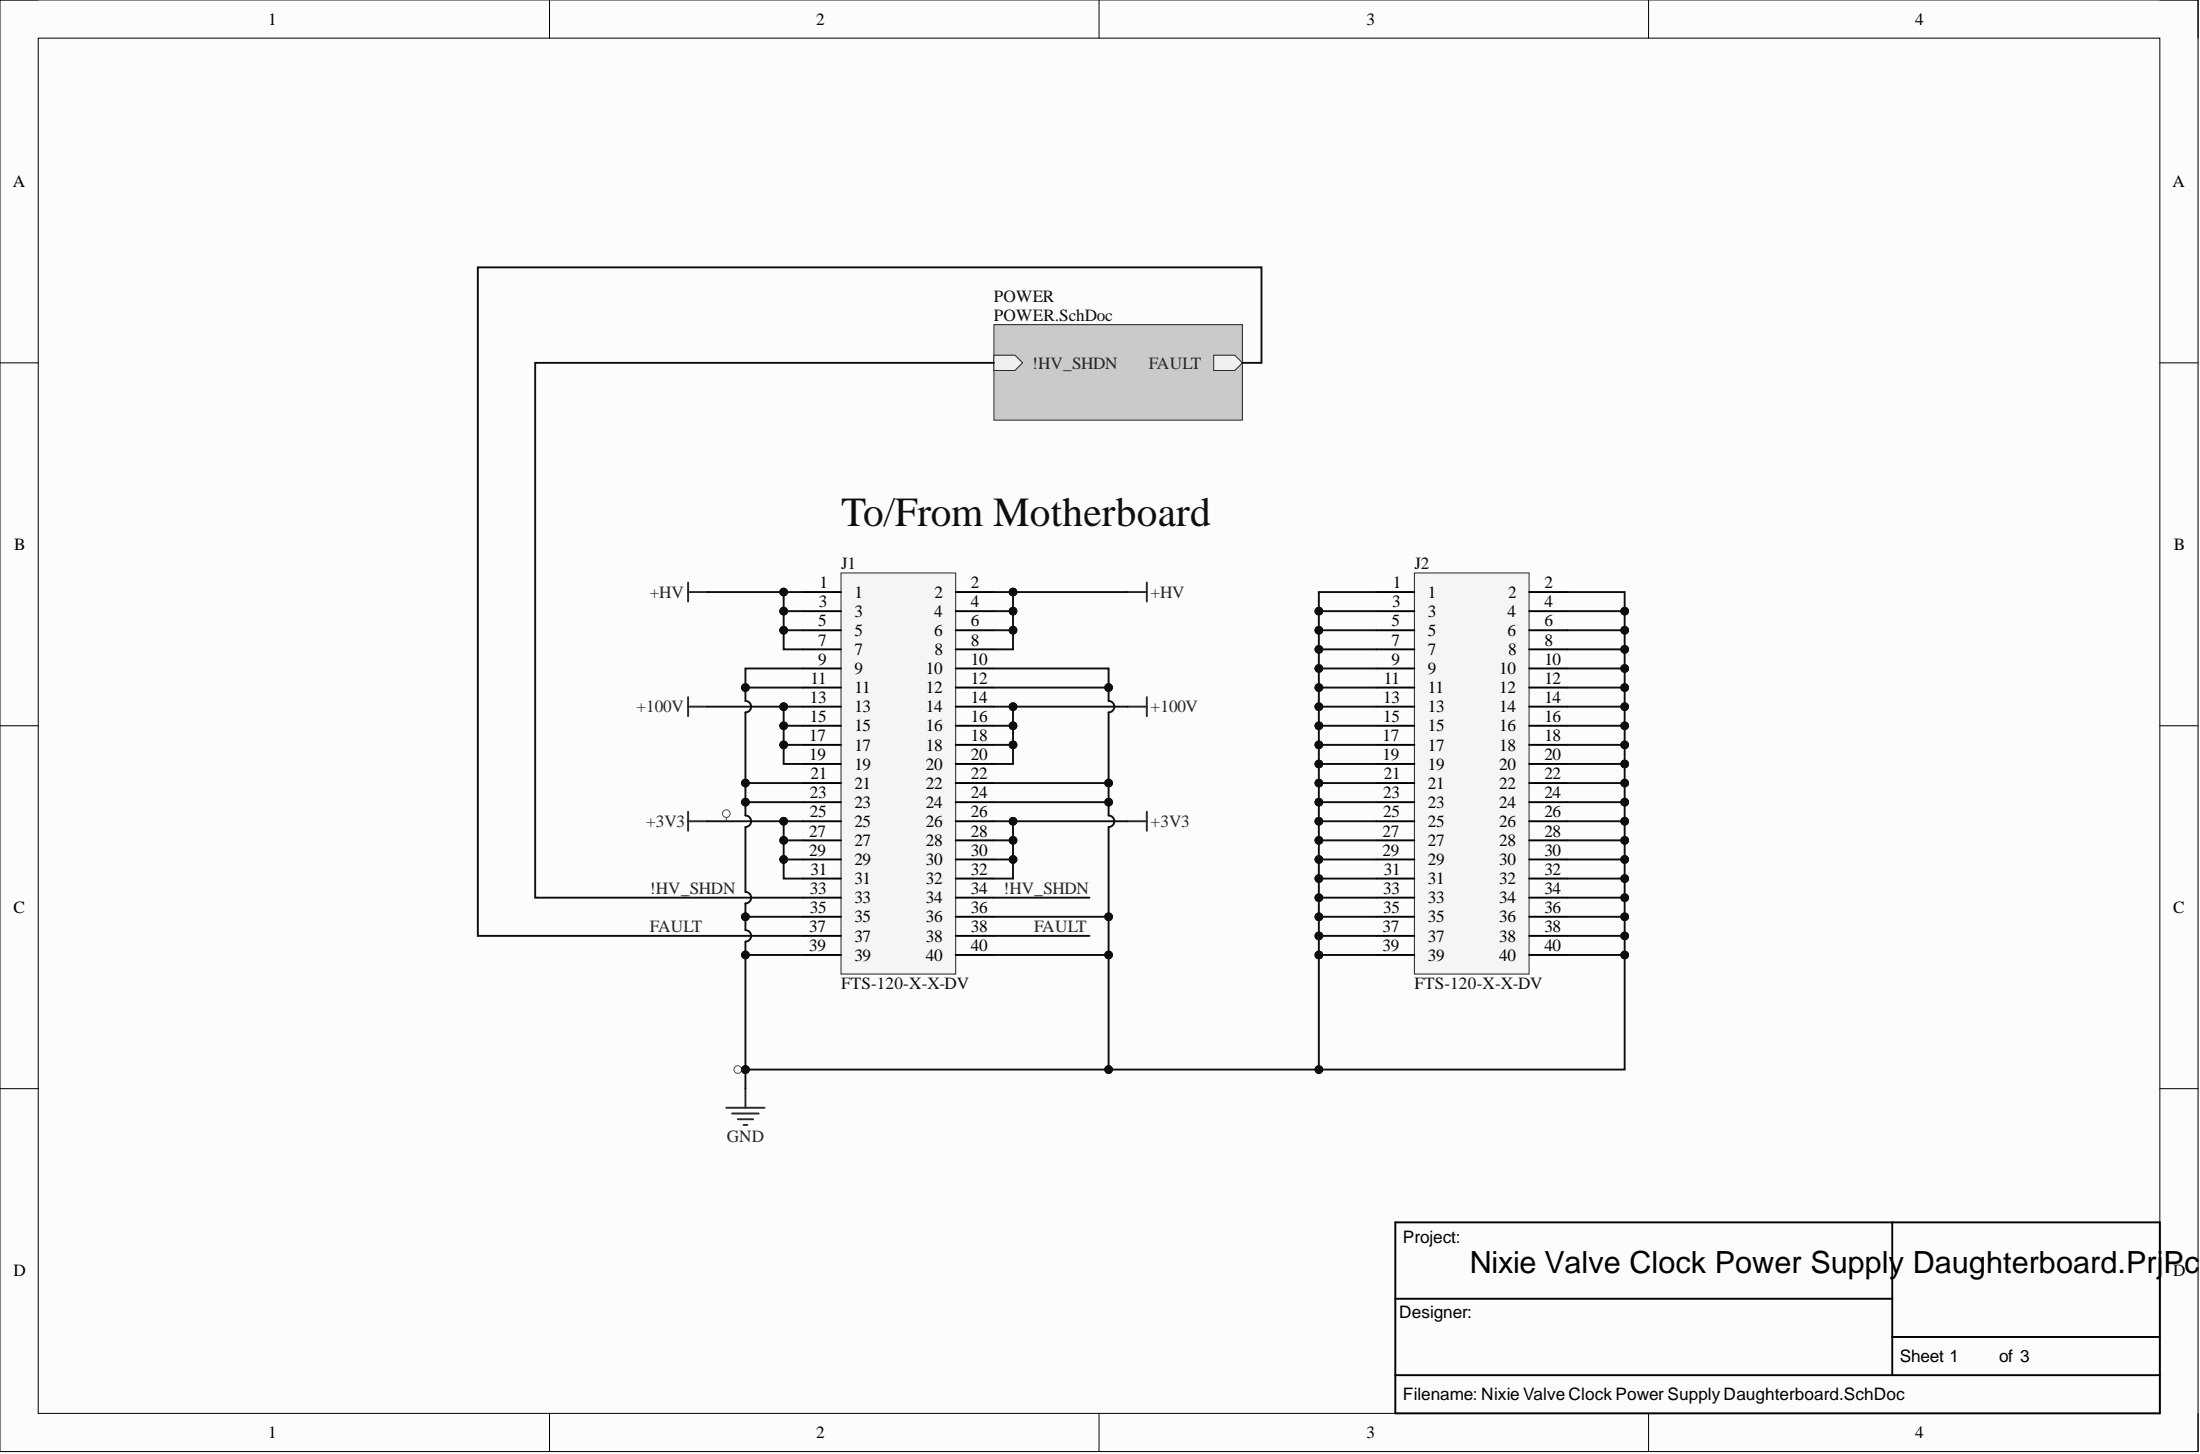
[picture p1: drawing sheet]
<svg xmlns="http://www.w3.org/2000/svg" width="292mm" height="193mm" viewBox="0 0 292 193" stroke-linecap="round" stroke-linejoin="round" font-family="sans-serif">
<path d="M0 0h291.8v192.6h-291.8z" fill-rule="evenodd" fill="#fcfcfc"/>
<path d="M0 0h291.8v192.6h-291.8z" fill="none" stroke="#000" stroke-width=".13"/>
<path d="M5.1 5.1h281.7v182.5h-281.7z" fill-rule="evenodd" fill="#fcfcfc"/>
<g fill="none" stroke="#000" stroke-width=".13">
<path d="M0 0h5.1M73 0v5.1M145.9 0v5.1M218.9 0v5.1M286.8 0h5v5.1M5.1 5.1h281.7v182.5h-281.7zM0 48.2h5.1M286.8 48.2h5M0 96.3h5.1M286.8 96.3h5M0 144.5h5.1M286.8 144.5h5"/>
<path d="M73 187.6v5M145.9 187.6v5M218.9 187.6v5M291.8 187.6v5"/>
</g>
<path d="M185.3 162.2h101.5v25.4h-101.5zM185.3 172.4h65.9M251.2 162.2v20.3M251.2 177.4h35.6M185.3 182.5h101.5" fill="none" stroke="#000" stroke-width=".25"/>
<path d="M111.7 76h15.2v53.3h-15.2z" fill-rule="evenodd" fill="#f5f5f5"/>
<path d="M111.7 76h15.2v53.3h-15.2z" fill="none" stroke="#262626" stroke-width=".13"/>
<g fill="none" stroke="#000" stroke-width=".25">
<path d="M106.6 78.6h5.1M126.9 78.6h5.1M106.6 81.1h5.1M106.6 83.6h5.1M106.6 86.2h5.1M106.6 88.7h5.1M106.6 91.3h5.1M106.6 93.8h5.1M106.6 96.3h5.1M106.6 98.9h5.1M126.9 81.1h5.1M126.9 83.6h5.1"/>
<path d="M126.9 86.2h5.1M126.9 88.7h5.1M126.9 91.3h5.1M126.9 93.8h5.1M126.9 96.3h5.1M126.9 98.9h5.1M106.6 101.4h5.1M106.6 103.9h5.1M106.6 106.5h5.1M106.6 109h5.1M106.6 111.5h5.1M106.6 114.1h5.1"/>
<path d="M106.6 116.6h5.1M106.6 119.1h5.1M126.9 101.4h5.1M126.9 103.9h5.1M126.9 106.5h5.1M126.9 109h5.1M126.9 111.5h5.1M126.9 114.1h5.1M126.9 116.6h5.1M126.9 119.1h5.1M106.6 121.7h5.1M106.6 124.2h5.1"/>
<path d="M106.6 126.7h5.1M126.9 121.7h5.1M126.9 124.2h5.1M126.9 126.7h5.1"/>
</g>
<path d="M187.8 76h15.2v53.3h-15.2z" fill-rule="evenodd" fill="#f5f5f5"/>
<path d="M187.8 76h15.2v53.3h-15.2z" fill="none" stroke="#262626" stroke-width=".13"/>
<g fill="none" stroke="#000" stroke-width=".25">
<path d="M182.7 78.6h5.1M203 78.6h5.1M182.7 81.1h5.1M182.7 83.6h5.1M182.7 86.2h5.1M182.7 88.7h5.1M182.7 91.3h5.1M182.7 93.8h5.1M182.7 96.3h5.1M182.7 98.9h5.1M203 81.1h5.1M203 83.6h5.1"/>
<path d="M203 86.2h5.1M203 88.7h5.1M203 91.3h5.1M203 93.8h5.1M203 96.3h5.1M203 98.9h5.1M182.7 101.4h5.1M182.7 103.9h5.1M182.7 106.5h5.1M182.7 109h5.1M182.7 111.5h5.1M182.7 114.1h5.1"/>
<path d="M182.7 116.6h5.1M182.7 119.1h5.1M203 101.4h5.1M203 103.9h5.1M203 106.5h5.1M203 109h5.1M203 111.5h5.1M203 114.1h5.1M203 116.6h5.1M203 119.1h5.1M182.7 121.7h5.1M182.7 124.2h5.1"/>
<path d="M182.7 126.7h5.1M203 121.7h5.1M203 124.2h5.1M203 126.7h5.1"/>
</g>
<path d="M132 43.1h33v12.7h-33z" fill-rule="evenodd" fill="#cacaca"/>
<path d="M132 43.1h33v12.7h-33z" fill="none" stroke="#262626" stroke-width=".13"/>
<path d="M132 47.1h2.8l1 1.1-1 1h-2.8z" fill-rule="evenodd" fill="#f0f0f0"/>
<path d="M132 47.1h2.8l1 1.1-1 1h-2.8z" fill="none" stroke="#262626" stroke-width=".13"/>
<path d="M161.1 47.1h2.8l1.1 1.1-1.1 1h-2.8z" fill-rule="evenodd" fill="#f0f0f0"/>
<path d="M161.1 47.1h2.8l1.1 1.1-1.1 1h-2.8z" fill="none" stroke="#262626" stroke-width=".13"/>
<g fill="none" stroke="#262626" stroke-width=".25">
<path d="M91.4 77.3v2.5M91.4 78.6h2.5M149.7 78.6h2.6M152.3 77.3v2.5M91.4 92.5v2.6M91.4 93.8h2.5M149.7 93.8h2.6M152.3 92.5v2.6M91.4 107.7v2.6M91.4 109h2.5M149.7 109h2.6M152.3 107.7v2.6"/>
<path d="M96.4 147h5.1M97.2 147.8h3.5M98 148.5h2M98.7 149.3h.5M99 144.5v2.5"/>
</g>
<g fill="none" stroke="#4c4c4c" stroke-width=".13">
<path d="M96.4 108.5v.5M98.5 141.9h.5"/>
<circle cx="96.4" cy="108" r=".51"/>
<circle cx="98" cy="141.9" r=".51"/>
</g>
<circle cx="99" cy="141.9" r=".51" fill="#0e0e0e"/>
<circle cx="99" cy="141.9" r=".51" fill="none" stroke="#0e0e0e" stroke-width=".13"/>
<path d="M93.9 78.6h12.7" fill="none" stroke="#0e0e0e" stroke-width=".25"/>
<circle cx="104" cy="78.6" r=".51" fill="#0e0e0e"/>
<circle cx="104" cy="78.6" r=".51" fill="none" stroke="#0e0e0e" stroke-width=".13"/>
<path d="M104 78.6v2.5h2.6" fill="none" stroke="#0e0e0e" stroke-width=".25"/>
<circle cx="104" cy="81.1" r=".51" fill="#0e0e0e"/>
<circle cx="104" cy="81.1" r=".51" fill="none" stroke="#0e0e0e" stroke-width=".13"/>
<circle cx="104" cy="78.6" r=".51" fill="#0e0e0e"/>
<circle cx="104" cy="78.6" r=".51" fill="none" stroke="#0e0e0e" stroke-width=".13"/>
<path d="M104 81.1v2.5h2.6" fill="none" stroke="#0e0e0e" stroke-width=".25"/>
<circle cx="104" cy="81.1" r=".51" fill="#0e0e0e"/>
<circle cx="104" cy="81.1" r=".51" fill="none" stroke="#0e0e0e" stroke-width=".13"/>
<circle cx="104" cy="83.6" r=".51" fill="#0e0e0e"/>
<circle cx="104" cy="83.6" r=".51" fill="none" stroke="#0e0e0e" stroke-width=".13"/>
<path d="M104 83.6v2.6h2.6" fill="none" stroke="#0e0e0e" stroke-width=".25"/>
<circle cx="104" cy="83.6" r=".51" fill="#0e0e0e"/>
<circle cx="104" cy="83.6" r=".51" fill="none" stroke="#0e0e0e" stroke-width=".13"/>
<path d="M106.6 88.7h-7.6v2.6h7.6" fill="none" stroke="#0e0e0e" stroke-width=".25"/>
<circle cx="99" cy="91.3" r=".51" fill="#0e0e0e"/>
<circle cx="99" cy="91.3" r=".51" fill="none" stroke="#0e0e0e" stroke-width=".13"/>
<path d="M93.9 93.8h12.7" fill="none" stroke="#0e0e0e" stroke-width=".25"/>
<circle cx="104" cy="93.8" r=".51" fill="#0e0e0e"/>
<circle cx="104" cy="93.8" r=".51" fill="none" stroke="#0e0e0e" stroke-width=".13"/>
<path d="M104 93.8v2.5h2.6" fill="none" stroke="#0e0e0e" stroke-width=".25"/>
<circle cx="104" cy="96.3" r=".51" fill="#0e0e0e"/>
<circle cx="104" cy="96.3" r=".51" fill="none" stroke="#0e0e0e" stroke-width=".13"/>
<circle cx="104" cy="93.8" r=".51" fill="#0e0e0e"/>
<circle cx="104" cy="93.8" r=".51" fill="none" stroke="#0e0e0e" stroke-width=".13"/>
<path d="M104 96.3v2.6h2.6" fill="none" stroke="#0e0e0e" stroke-width=".25"/>
<circle cx="104" cy="96.3" r=".51" fill="#0e0e0e"/>
<circle cx="104" cy="96.3" r=".51" fill="none" stroke="#0e0e0e" stroke-width=".13"/>
<circle cx="104" cy="98.9" r=".51" fill="#0e0e0e"/>
<circle cx="104" cy="98.9" r=".51" fill="none" stroke="#0e0e0e" stroke-width=".13"/>
<path d="M104 98.9v2.5h2.6" fill="none" stroke="#0e0e0e" stroke-width=".25"/>
<circle cx="104" cy="98.9" r=".51" fill="#0e0e0e"/>
<circle cx="104" cy="98.9" r=".51" fill="none" stroke="#0e0e0e" stroke-width=".13"/>
<path d="M93.9 109h12.7" fill="none" stroke="#0e0e0e" stroke-width=".25"/>
<circle cx="104" cy="109" r=".51" fill="#0e0e0e"/>
<circle cx="104" cy="109" r=".51" fill="none" stroke="#0e0e0e" stroke-width=".13"/>
<path d="M104 109v2.5h2.6" fill="none" stroke="#0e0e0e" stroke-width=".25"/>
<circle cx="104" cy="111.5" r=".51" fill="#0e0e0e"/>
<circle cx="104" cy="111.5" r=".51" fill="none" stroke="#0e0e0e" stroke-width=".13"/>
<circle cx="104" cy="109" r=".51" fill="#0e0e0e"/>
<circle cx="104" cy="109" r=".51" fill="none" stroke="#0e0e0e" stroke-width=".13"/>
<path d="M104 111.5v2.6h2.6" fill="none" stroke="#0e0e0e" stroke-width=".25"/>
<circle cx="104" cy="111.5" r=".51" fill="#0e0e0e"/>
<circle cx="104" cy="111.5" r=".51" fill="none" stroke="#0e0e0e" stroke-width=".13"/>
<circle cx="104" cy="114.1" r=".51" fill="#0e0e0e"/>
<circle cx="104" cy="114.1" r=".51" fill="none" stroke="#0e0e0e" stroke-width=".13"/>
<path d="M104 114.1v2.5h2.6" fill="none" stroke="#0e0e0e" stroke-width=".25"/>
<circle cx="104" cy="114.1" r=".51" fill="#0e0e0e"/>
<circle cx="104" cy="114.1" r=".51" fill="none" stroke="#0e0e0e" stroke-width=".13"/>
<path d="M99 91.3v1.7a.76 .76 0 0 1 .7 .8 .76 .76 0 0 1-.7 .7v9.4h7.6" fill="none" stroke="#0e0e0e" stroke-width=".25"/>
<circle cx="99" cy="91.3" r=".51" fill="#0e0e0e"/>
<circle cx="99" cy="91.3" r=".51" fill="none" stroke="#0e0e0e" stroke-width=".13"/>
<circle cx="99" cy="103.9" r=".51" fill="#0e0e0e"/>
<circle cx="99" cy="103.9" r=".51" fill="none" stroke="#0e0e0e" stroke-width=".13"/>
<path d="M99 103.9v2.6h7.6" fill="none" stroke="#0e0e0e" stroke-width=".25"/>
<circle cx="99" cy="106.5" r=".51" fill="#0e0e0e"/>
<circle cx="99" cy="106.5" r=".51" fill="none" stroke="#0e0e0e" stroke-width=".13"/>
<circle cx="99" cy="103.9" r=".51" fill="#0e0e0e"/>
<circle cx="99" cy="103.9" r=".51" fill="none" stroke="#0e0e0e" stroke-width=".13"/>
<path d="M132 48.2h-60.9v70.9h35.5M165 48.2h2.5v-12.7h-104.1v88.7h43.2M132 78.6h17.7" fill="none" stroke="#0e0e0e" stroke-width=".25"/>
<circle cx="134.5" cy="78.6" r=".51" fill="#0e0e0e"/>
<circle cx="134.5" cy="78.6" r=".51" fill="none" stroke="#0e0e0e" stroke-width=".13"/>
<path d="M132 93.8h17.7" fill="none" stroke="#0e0e0e" stroke-width=".25"/>
<circle cx="134.5" cy="93.8" r=".51" fill="#0e0e0e"/>
<circle cx="134.5" cy="93.8" r=".51" fill="none" stroke="#0e0e0e" stroke-width=".13"/>
<path d="M132 109h17.7" fill="none" stroke="#0e0e0e" stroke-width=".25"/>
<circle cx="134.5" cy="109" r=".51" fill="#0e0e0e"/>
<circle cx="134.5" cy="109" r=".51" fill="none" stroke="#0e0e0e" stroke-width=".13"/>
<path d="M134.5 78.6v7.6h-2.5" fill="none" stroke="#0e0e0e" stroke-width=".25"/>
<circle cx="134.5" cy="83.6" r=".51" fill="#0e0e0e"/>
<circle cx="134.5" cy="83.6" r=".51" fill="none" stroke="#0e0e0e" stroke-width=".13"/>
<circle cx="134.5" cy="81.1" r=".51" fill="#0e0e0e"/>
<circle cx="134.5" cy="81.1" r=".51" fill="none" stroke="#0e0e0e" stroke-width=".13"/>
<circle cx="134.5" cy="78.6" r=".51" fill="#0e0e0e"/>
<circle cx="134.5" cy="78.6" r=".51" fill="none" stroke="#0e0e0e" stroke-width=".13"/>
<path d="M132 83.6h2.5" fill="none" stroke="#0e0e0e" stroke-width=".25"/>
<circle cx="134.5" cy="83.6" r=".51" fill="#0e0e0e"/>
<circle cx="134.5" cy="83.6" r=".51" fill="none" stroke="#0e0e0e" stroke-width=".13"/>
<path d="M132 81.1h2.5" fill="none" stroke="#0e0e0e" stroke-width=".25"/>
<circle cx="134.5" cy="81.1" r=".51" fill="#0e0e0e"/>
<circle cx="134.5" cy="81.1" r=".51" fill="none" stroke="#0e0e0e" stroke-width=".13"/>
<path d="M134.5 93.8v2.5h-2.5" fill="none" stroke="#0e0e0e" stroke-width=".25"/>
<circle cx="134.5" cy="96.3" r=".51" fill="#0e0e0e"/>
<circle cx="134.5" cy="96.3" r=".51" fill="none" stroke="#0e0e0e" stroke-width=".13"/>
<circle cx="134.5" cy="93.8" r=".51" fill="#0e0e0e"/>
<circle cx="134.5" cy="93.8" r=".51" fill="none" stroke="#0e0e0e" stroke-width=".13"/>
<path d="M134.5 96.3v2.6h-2.5" fill="none" stroke="#0e0e0e" stroke-width=".25"/>
<circle cx="134.5" cy="98.9" r=".51" fill="#0e0e0e"/>
<circle cx="134.5" cy="98.9" r=".51" fill="none" stroke="#0e0e0e" stroke-width=".13"/>
<circle cx="134.5" cy="96.3" r=".51" fill="#0e0e0e"/>
<circle cx="134.5" cy="96.3" r=".51" fill="none" stroke="#0e0e0e" stroke-width=".13"/>
<path d="M134.5 98.9v2.5h-2.5" fill="none" stroke="#0e0e0e" stroke-width=".25"/>
<circle cx="134.5" cy="98.9" r=".51" fill="#0e0e0e"/>
<circle cx="134.5" cy="98.9" r=".51" fill="none" stroke="#0e0e0e" stroke-width=".13"/>
<path d="M134.5 109v7.6h-2.5" fill="none" stroke="#0e0e0e" stroke-width=".25"/>
<circle cx="134.5" cy="114.1" r=".51" fill="#0e0e0e"/>
<circle cx="134.5" cy="114.1" r=".51" fill="none" stroke="#0e0e0e" stroke-width=".13"/>
<circle cx="134.5" cy="111.5" r=".51" fill="#0e0e0e"/>
<circle cx="134.5" cy="111.5" r=".51" fill="none" stroke="#0e0e0e" stroke-width=".13"/>
<circle cx="134.5" cy="109" r=".51" fill="#0e0e0e"/>
<circle cx="134.5" cy="109" r=".51" fill="none" stroke="#0e0e0e" stroke-width=".13"/>
<path d="M132 111.5h2.5" fill="none" stroke="#0e0e0e" stroke-width=".25"/>
<circle cx="134.5" cy="111.5" r=".51" fill="#0e0e0e"/>
<circle cx="134.5" cy="111.5" r=".51" fill="none" stroke="#0e0e0e" stroke-width=".13"/>
<path d="M132 114.1h2.5" fill="none" stroke="#0e0e0e" stroke-width=".25"/>
<circle cx="134.5" cy="114.1" r=".51" fill="#0e0e0e"/>
<circle cx="134.5" cy="114.1" r=".51" fill="none" stroke="#0e0e0e" stroke-width=".13"/>
<path d="M132 91.3h15.2" fill="none" stroke="#0e0e0e" stroke-width=".25"/>
<circle cx="147.2" cy="91.3" r=".51" fill="#0e0e0e"/>
<circle cx="147.2" cy="91.3" r=".51" fill="none" stroke="#0e0e0e" stroke-width=".13"/>
<path d="M132 103.9h15.2" fill="none" stroke="#0e0e0e" stroke-width=".25"/>
<circle cx="147.2" cy="103.9" r=".51" fill="#0e0e0e"/>
<circle cx="147.2" cy="103.9" r=".51" fill="none" stroke="#0e0e0e" stroke-width=".13"/>
<path d="M132 106.5h15.2" fill="none" stroke="#0e0e0e" stroke-width=".25"/>
<circle cx="147.2" cy="106.5" r=".51" fill="#0e0e0e"/>
<circle cx="147.2" cy="106.5" r=".51" fill="none" stroke="#0e0e0e" stroke-width=".13"/>
<path d="M182.7 88.7h-7.6v2.6h7.6" fill="none" stroke="#0e0e0e" stroke-width=".25"/>
<circle cx="175.1" cy="91.3" r=".51" fill="#0e0e0e"/>
<circle cx="175.1" cy="91.3" r=".51" fill="none" stroke="#0e0e0e" stroke-width=".13"/>
<circle cx="175.1" cy="88.7" r=".51" fill="#0e0e0e"/>
<circle cx="175.1" cy="88.7" r=".51" fill="none" stroke="#0e0e0e" stroke-width=".13"/>
<path d="M175.1 91.3v12.6h7.6" fill="none" stroke="#0e0e0e" stroke-width=".25"/>
<circle cx="175.1" cy="91.3" r=".51" fill="#0e0e0e"/>
<circle cx="175.1" cy="91.3" r=".51" fill="none" stroke="#0e0e0e" stroke-width=".13"/>
<circle cx="175.1" cy="93.8" r=".51" fill="#0e0e0e"/>
<circle cx="175.1" cy="93.8" r=".51" fill="none" stroke="#0e0e0e" stroke-width=".13"/>
<circle cx="175.1" cy="96.3" r=".51" fill="#0e0e0e"/>
<circle cx="175.1" cy="96.3" r=".51" fill="none" stroke="#0e0e0e" stroke-width=".13"/>
<circle cx="175.1" cy="98.9" r=".51" fill="#0e0e0e"/>
<circle cx="175.1" cy="98.9" r=".51" fill="none" stroke="#0e0e0e" stroke-width=".13"/>
<circle cx="175.1" cy="101.4" r=".51" fill="#0e0e0e"/>
<circle cx="175.1" cy="101.4" r=".51" fill="none" stroke="#0e0e0e" stroke-width=".13"/>
<circle cx="175.1" cy="103.9" r=".51" fill="#0e0e0e"/>
<circle cx="175.1" cy="103.9" r=".51" fill="none" stroke="#0e0e0e" stroke-width=".13"/>
<path d="M175.1 103.9v2.6h7.6" fill="none" stroke="#0e0e0e" stroke-width=".25"/>
<circle cx="175.1" cy="106.5" r=".51" fill="#0e0e0e"/>
<circle cx="175.1" cy="106.5" r=".51" fill="none" stroke="#0e0e0e" stroke-width=".13"/>
<circle cx="175.1" cy="103.9" r=".51" fill="#0e0e0e"/>
<circle cx="175.1" cy="103.9" r=".51" fill="none" stroke="#0e0e0e" stroke-width=".13"/>
<path d="M208.1 88.7h7.6v53.2h-40.6v-35.4" fill="none" stroke="#0e0e0e" stroke-width=".25"/>
<circle cx="175.1" cy="106.5" r=".51" fill="#0e0e0e"/>
<circle cx="175.1" cy="106.5" r=".51" fill="none" stroke="#0e0e0e" stroke-width=".13"/>
<circle cx="175.1" cy="109" r=".51" fill="#0e0e0e"/>
<circle cx="175.1" cy="109" r=".51" fill="none" stroke="#0e0e0e" stroke-width=".13"/>
<circle cx="175.1" cy="111.5" r=".51" fill="#0e0e0e"/>
<circle cx="175.1" cy="111.5" r=".51" fill="none" stroke="#0e0e0e" stroke-width=".13"/>
<circle cx="175.1" cy="114.1" r=".51" fill="#0e0e0e"/>
<circle cx="175.1" cy="114.1" r=".51" fill="none" stroke="#0e0e0e" stroke-width=".13"/>
<circle cx="175.1" cy="116.6" r=".51" fill="#0e0e0e"/>
<circle cx="175.1" cy="116.6" r=".51" fill="none" stroke="#0e0e0e" stroke-width=".13"/>
<circle cx="175.1" cy="119.1" r=".51" fill="#0e0e0e"/>
<circle cx="175.1" cy="119.1" r=".51" fill="none" stroke="#0e0e0e" stroke-width=".13"/>
<circle cx="175.1" cy="121.7" r=".51" fill="#0e0e0e"/>
<circle cx="175.1" cy="121.7" r=".51" fill="none" stroke="#0e0e0e" stroke-width=".13"/>
<circle cx="175.1" cy="124.2" r=".51" fill="#0e0e0e"/>
<circle cx="175.1" cy="124.2" r=".51" fill="none" stroke="#0e0e0e" stroke-width=".13"/>
<circle cx="175.1" cy="126.7" r=".51" fill="#0e0e0e"/>
<circle cx="175.1" cy="126.7" r=".51" fill="none" stroke="#0e0e0e" stroke-width=".13"/>
<circle cx="175.1" cy="142" r=".51" fill="#0e0e0e"/>
<circle cx="175.1" cy="142" r=".51" fill="none" stroke="#0e0e0e" stroke-width=".13"/>
<circle cx="215.7" cy="126.7" r=".51" fill="#0e0e0e"/>
<circle cx="215.7" cy="126.7" r=".51" fill="none" stroke="#0e0e0e" stroke-width=".13"/>
<circle cx="215.7" cy="124.2" r=".51" fill="#0e0e0e"/>
<circle cx="215.7" cy="124.2" r=".51" fill="none" stroke="#0e0e0e" stroke-width=".13"/>
<circle cx="215.7" cy="121.7" r=".51" fill="#0e0e0e"/>
<circle cx="215.7" cy="121.7" r=".51" fill="none" stroke="#0e0e0e" stroke-width=".13"/>
<circle cx="215.7" cy="119.1" r=".51" fill="#0e0e0e"/>
<circle cx="215.7" cy="119.1" r=".51" fill="none" stroke="#0e0e0e" stroke-width=".13"/>
<circle cx="215.7" cy="116.6" r=".51" fill="#0e0e0e"/>
<circle cx="215.7" cy="116.6" r=".51" fill="none" stroke="#0e0e0e" stroke-width=".13"/>
<circle cx="215.7" cy="114.1" r=".51" fill="#0e0e0e"/>
<circle cx="215.7" cy="114.1" r=".51" fill="none" stroke="#0e0e0e" stroke-width=".13"/>
<circle cx="215.7" cy="111.5" r=".51" fill="#0e0e0e"/>
<circle cx="215.7" cy="111.5" r=".51" fill="none" stroke="#0e0e0e" stroke-width=".13"/>
<circle cx="215.7" cy="109" r=".51" fill="#0e0e0e"/>
<circle cx="215.7" cy="109" r=".51" fill="none" stroke="#0e0e0e" stroke-width=".13"/>
<circle cx="215.7" cy="106.5" r=".51" fill="#0e0e0e"/>
<circle cx="215.7" cy="106.5" r=".51" fill="none" stroke="#0e0e0e" stroke-width=".13"/>
<circle cx="215.7" cy="103.9" r=".51" fill="#0e0e0e"/>
<circle cx="215.7" cy="103.9" r=".51" fill="none" stroke="#0e0e0e" stroke-width=".13"/>
<circle cx="215.7" cy="101.4" r=".51" fill="#0e0e0e"/>
<circle cx="215.7" cy="101.4" r=".51" fill="none" stroke="#0e0e0e" stroke-width=".13"/>
<circle cx="215.7" cy="98.9" r=".51" fill="#0e0e0e"/>
<circle cx="215.7" cy="98.9" r=".51" fill="none" stroke="#0e0e0e" stroke-width=".13"/>
<circle cx="215.7" cy="96.3" r=".51" fill="#0e0e0e"/>
<circle cx="215.7" cy="96.3" r=".51" fill="none" stroke="#0e0e0e" stroke-width=".13"/>
<circle cx="215.7" cy="93.8" r=".51" fill="#0e0e0e"/>
<circle cx="215.7" cy="93.8" r=".51" fill="none" stroke="#0e0e0e" stroke-width=".13"/>
<circle cx="215.7" cy="91.3" r=".51" fill="#0e0e0e"/>
<circle cx="215.7" cy="91.3" r=".51" fill="none" stroke="#0e0e0e" stroke-width=".13"/>
<circle cx="215.7" cy="88.7" r=".51" fill="#0e0e0e"/>
<circle cx="215.7" cy="88.7" r=".51" fill="none" stroke="#0e0e0e" stroke-width=".13"/>
<path d="M175.1 126.7h7.6" fill="none" stroke="#0e0e0e" stroke-width=".25"/>
<circle cx="175.1" cy="126.7" r=".51" fill="#0e0e0e"/>
<circle cx="175.1" cy="126.7" r=".51" fill="none" stroke="#0e0e0e" stroke-width=".13"/>
<path d="M175.1 124.2h7.6" fill="none" stroke="#0e0e0e" stroke-width=".25"/>
<circle cx="175.1" cy="124.2" r=".51" fill="#0e0e0e"/>
<circle cx="175.1" cy="124.2" r=".51" fill="none" stroke="#0e0e0e" stroke-width=".13"/>
<path d="M175.1 121.7h7.6" fill="none" stroke="#0e0e0e" stroke-width=".25"/>
<circle cx="175.1" cy="121.7" r=".51" fill="#0e0e0e"/>
<circle cx="175.1" cy="121.7" r=".51" fill="none" stroke="#0e0e0e" stroke-width=".13"/>
<path d="M175.1 119.1h7.6" fill="none" stroke="#0e0e0e" stroke-width=".25"/>
<circle cx="175.1" cy="119.1" r=".51" fill="#0e0e0e"/>
<circle cx="175.1" cy="119.1" r=".51" fill="none" stroke="#0e0e0e" stroke-width=".13"/>
<path d="M175.1 116.6h7.6" fill="none" stroke="#0e0e0e" stroke-width=".25"/>
<circle cx="175.1" cy="116.6" r=".51" fill="#0e0e0e"/>
<circle cx="175.1" cy="116.6" r=".51" fill="none" stroke="#0e0e0e" stroke-width=".13"/>
<path d="M175.1 114.1h7.6" fill="none" stroke="#0e0e0e" stroke-width=".25"/>
<circle cx="175.1" cy="114.1" r=".51" fill="#0e0e0e"/>
<circle cx="175.1" cy="114.1" r=".51" fill="none" stroke="#0e0e0e" stroke-width=".13"/>
<path d="M175.1 111.5h7.6" fill="none" stroke="#0e0e0e" stroke-width=".25"/>
<circle cx="175.1" cy="111.5" r=".51" fill="#0e0e0e"/>
<circle cx="175.1" cy="111.5" r=".51" fill="none" stroke="#0e0e0e" stroke-width=".13"/>
<path d="M175.1 109h7.6" fill="none" stroke="#0e0e0e" stroke-width=".25"/>
<circle cx="175.1" cy="109" r=".51" fill="#0e0e0e"/>
<circle cx="175.1" cy="109" r=".51" fill="none" stroke="#0e0e0e" stroke-width=".13"/>
<path d="M175.1 101.4h7.6" fill="none" stroke="#0e0e0e" stroke-width=".25"/>
<circle cx="175.1" cy="101.4" r=".51" fill="#0e0e0e"/>
<circle cx="175.1" cy="101.4" r=".51" fill="none" stroke="#0e0e0e" stroke-width=".13"/>
<path d="M175.1 98.9h7.6" fill="none" stroke="#0e0e0e" stroke-width=".25"/>
<circle cx="175.1" cy="98.9" r=".51" fill="#0e0e0e"/>
<circle cx="175.1" cy="98.9" r=".51" fill="none" stroke="#0e0e0e" stroke-width=".13"/>
<path d="M175.1 96.3h7.6" fill="none" stroke="#0e0e0e" stroke-width=".25"/>
<circle cx="175.1" cy="96.3" r=".51" fill="#0e0e0e"/>
<circle cx="175.1" cy="96.3" r=".51" fill="none" stroke="#0e0e0e" stroke-width=".13"/>
<path d="M175.1 93.8h7.6" fill="none" stroke="#0e0e0e" stroke-width=".25"/>
<circle cx="175.1" cy="93.8" r=".51" fill="#0e0e0e"/>
<circle cx="175.1" cy="93.8" r=".51" fill="none" stroke="#0e0e0e" stroke-width=".13"/>
<path d="M175.1 86.2h7.6" fill="none" stroke="#0e0e0e" stroke-width=".25"/>
<circle cx="175.1" cy="86.2" r=".51" fill="#0e0e0e"/>
<circle cx="175.1" cy="86.2" r=".51" fill="none" stroke="#0e0e0e" stroke-width=".13"/>
<path d="M175.1 83.6h7.6" fill="none" stroke="#0e0e0e" stroke-width=".25"/>
<circle cx="175.1" cy="83.6" r=".51" fill="#0e0e0e"/>
<circle cx="175.1" cy="83.6" r=".51" fill="none" stroke="#0e0e0e" stroke-width=".13"/>
<path d="M175.1 81.1h7.6" fill="none" stroke="#0e0e0e" stroke-width=".25"/>
<circle cx="175.1" cy="81.1" r=".51" fill="#0e0e0e"/>
<circle cx="175.1" cy="81.1" r=".51" fill="none" stroke="#0e0e0e" stroke-width=".13"/>
<path d="M208.1 91.3h7.6" fill="none" stroke="#0e0e0e" stroke-width=".25"/>
<circle cx="215.7" cy="91.3" r=".51" fill="#0e0e0e"/>
<circle cx="215.7" cy="91.3" r=".51" fill="none" stroke="#0e0e0e" stroke-width=".13"/>
<path d="M208.1 93.8h7.6" fill="none" stroke="#0e0e0e" stroke-width=".25"/>
<circle cx="215.7" cy="93.8" r=".51" fill="#0e0e0e"/>
<circle cx="215.7" cy="93.8" r=".51" fill="none" stroke="#0e0e0e" stroke-width=".13"/>
<path d="M208.1 96.3h7.6" fill="none" stroke="#0e0e0e" stroke-width=".25"/>
<circle cx="215.7" cy="96.3" r=".51" fill="#0e0e0e"/>
<circle cx="215.7" cy="96.3" r=".51" fill="none" stroke="#0e0e0e" stroke-width=".13"/>
<path d="M208.1 98.9h7.6" fill="none" stroke="#0e0e0e" stroke-width=".25"/>
<circle cx="215.7" cy="98.9" r=".51" fill="#0e0e0e"/>
<circle cx="215.7" cy="98.9" r=".51" fill="none" stroke="#0e0e0e" stroke-width=".13"/>
<path d="M208.1 101.4h7.6" fill="none" stroke="#0e0e0e" stroke-width=".25"/>
<circle cx="215.7" cy="101.4" r=".51" fill="#0e0e0e"/>
<circle cx="215.7" cy="101.4" r=".51" fill="none" stroke="#0e0e0e" stroke-width=".13"/>
<path d="M208.1 103.9h7.6" fill="none" stroke="#0e0e0e" stroke-width=".25"/>
<circle cx="215.7" cy="103.9" r=".51" fill="#0e0e0e"/>
<circle cx="215.7" cy="103.9" r=".51" fill="none" stroke="#0e0e0e" stroke-width=".13"/>
<path d="M208.1 106.5h7.6" fill="none" stroke="#0e0e0e" stroke-width=".25"/>
<circle cx="215.7" cy="106.5" r=".51" fill="#0e0e0e"/>
<circle cx="215.7" cy="106.5" r=".51" fill="none" stroke="#0e0e0e" stroke-width=".13"/>
<path d="M208.1 109h7.6" fill="none" stroke="#0e0e0e" stroke-width=".25"/>
<circle cx="215.7" cy="109" r=".51" fill="#0e0e0e"/>
<circle cx="215.7" cy="109" r=".51" fill="none" stroke="#0e0e0e" stroke-width=".13"/>
<path d="M208.1 111.5h7.6" fill="none" stroke="#0e0e0e" stroke-width=".25"/>
<circle cx="215.7" cy="111.5" r=".51" fill="#0e0e0e"/>
<circle cx="215.7" cy="111.5" r=".51" fill="none" stroke="#0e0e0e" stroke-width=".13"/>
<path d="M208.1 114.1h7.6" fill="none" stroke="#0e0e0e" stroke-width=".25"/>
<circle cx="215.7" cy="114.1" r=".51" fill="#0e0e0e"/>
<circle cx="215.7" cy="114.1" r=".51" fill="none" stroke="#0e0e0e" stroke-width=".13"/>
<path d="M208.1 116.6h7.6" fill="none" stroke="#0e0e0e" stroke-width=".25"/>
<circle cx="215.7" cy="116.6" r=".51" fill="#0e0e0e"/>
<circle cx="215.7" cy="116.6" r=".51" fill="none" stroke="#0e0e0e" stroke-width=".13"/>
<path d="M208.1 119.1h7.6" fill="none" stroke="#0e0e0e" stroke-width=".25"/>
<circle cx="215.7" cy="119.1" r=".51" fill="#0e0e0e"/>
<circle cx="215.7" cy="119.1" r=".51" fill="none" stroke="#0e0e0e" stroke-width=".13"/>
<path d="M208.1 121.7h7.6" fill="none" stroke="#0e0e0e" stroke-width=".25"/>
<circle cx="215.7" cy="121.7" r=".51" fill="#0e0e0e"/>
<circle cx="215.7" cy="121.7" r=".51" fill="none" stroke="#0e0e0e" stroke-width=".13"/>
<path d="M208.1 124.2h7.6" fill="none" stroke="#0e0e0e" stroke-width=".25"/>
<circle cx="215.7" cy="124.2" r=".51" fill="#0e0e0e"/>
<circle cx="215.7" cy="124.2" r=".51" fill="none" stroke="#0e0e0e" stroke-width=".13"/>
<path d="M208.1 126.7h7.6" fill="none" stroke="#0e0e0e" stroke-width=".25"/>
<circle cx="215.7" cy="126.7" r=".51" fill="#0e0e0e"/>
<circle cx="215.7" cy="126.7" r=".51" fill="none" stroke="#0e0e0e" stroke-width=".13"/>
<path d="M208.1 86.2h7.6" fill="none" stroke="#0e0e0e" stroke-width=".25"/>
<circle cx="215.7" cy="86.2" r=".51" fill="#0e0e0e"/>
<circle cx="215.7" cy="86.2" r=".51" fill="none" stroke="#0e0e0e" stroke-width=".13"/>
<path d="M208.1 83.6h7.6" fill="none" stroke="#0e0e0e" stroke-width=".25"/>
<circle cx="215.7" cy="83.6" r=".51" fill="#0e0e0e"/>
<circle cx="215.7" cy="83.6" r=".51" fill="none" stroke="#0e0e0e" stroke-width=".13"/>
<path d="M208.1 81.1h7.6" fill="none" stroke="#0e0e0e" stroke-width=".25"/>
<circle cx="215.7" cy="81.1" r=".51" fill="#0e0e0e"/>
<circle cx="215.7" cy="81.1" r=".51" fill="none" stroke="#0e0e0e" stroke-width=".13"/>
<path d="M182.7 78.6h-7.6v10.1" fill="none" stroke="#0e0e0e" stroke-width=".25"/>
<circle cx="175.1" cy="81.1" r=".51" fill="#0e0e0e"/>
<circle cx="175.1" cy="81.1" r=".51" fill="none" stroke="#0e0e0e" stroke-width=".13"/>
<circle cx="175.1" cy="83.6" r=".51" fill="#0e0e0e"/>
<circle cx="175.1" cy="83.6" r=".51" fill="none" stroke="#0e0e0e" stroke-width=".13"/>
<circle cx="175.1" cy="86.2" r=".51" fill="#0e0e0e"/>
<circle cx="175.1" cy="86.2" r=".51" fill="none" stroke="#0e0e0e" stroke-width=".13"/>
<circle cx="175.1" cy="88.7" r=".51" fill="#0e0e0e"/>
<circle cx="175.1" cy="88.7" r=".51" fill="none" stroke="#0e0e0e" stroke-width=".13"/>
<path d="M208.1 78.6h7.6v10.1" fill="none" stroke="#0e0e0e" stroke-width=".25"/>
<circle cx="215.7" cy="81.1" r=".51" fill="#0e0e0e"/>
<circle cx="215.7" cy="81.1" r=".51" fill="none" stroke="#0e0e0e" stroke-width=".13"/>
<circle cx="215.7" cy="83.6" r=".51" fill="#0e0e0e"/>
<circle cx="215.7" cy="83.6" r=".51" fill="none" stroke="#0e0e0e" stroke-width=".13"/>
<circle cx="215.7" cy="86.2" r=".51" fill="#0e0e0e"/>
<circle cx="215.7" cy="86.2" r=".51" fill="none" stroke="#0e0e0e" stroke-width=".13"/>
<circle cx="215.7" cy="88.7" r=".51" fill="#0e0e0e"/>
<circle cx="215.7" cy="88.7" r=".51" fill="none" stroke="#0e0e0e" stroke-width=".13"/>
<path d="M99 121.7h7.6" fill="none" stroke="#0e0e0e" stroke-width=".25"/>
<circle cx="99" cy="121.7" r=".51" fill="#0e0e0e"/>
<circle cx="99" cy="121.7" r=".51" fill="none" stroke="#0e0e0e" stroke-width=".13"/>
<path d="M99 106.5v1.7a.76 .76 0 0 1 .7 .8 .76 .76 0 0 1-.7 .8v8.6a.76 .76 0 0 1 .7 .7 .76 .76 0 0 1-.7 .8v3.5a.76 .76 0 0 1 .7 .8 .76 .76 0 0 1-.7 .8v1.7h7.6" fill="none" stroke="#0e0e0e" stroke-width=".25"/>
<circle cx="99" cy="106.5" r=".51" fill="#0e0e0e"/>
<circle cx="99" cy="106.5" r=".51" fill="none" stroke="#0e0e0e" stroke-width=".13"/>
<circle cx="99" cy="121.7" r=".51" fill="#0e0e0e"/>
<circle cx="99" cy="121.7" r=".51" fill="none" stroke="#0e0e0e" stroke-width=".13"/>
<circle cx="99" cy="126.7" r=".51" fill="#0e0e0e"/>
<circle cx="99" cy="126.7" r=".51" fill="none" stroke="#0e0e0e" stroke-width=".13"/>
<path d="M132 88.7h15.2v4.3a.76 .76 0 0 1 .8 .8 .76 .76 0 0 1-.8 .7v13.7a.76 .76 0 0 1 .8 .8 .76 .76 0 0 1-.8 .8v32.1h-48.2" fill="none" stroke="#0e0e0e" stroke-width=".25"/>
<circle cx="99" cy="141.9" r=".51" fill="#0e0e0e"/>
<circle cx="99" cy="141.9" r=".51" fill="none" stroke="#0e0e0e" stroke-width=".13"/>
<circle cx="147.2" cy="141.9" r=".51" fill="#0e0e0e"/>
<circle cx="147.2" cy="141.9" r=".51" fill="none" stroke="#0e0e0e" stroke-width=".13"/>
<circle cx="147.2" cy="126.7" r=".51" fill="#0e0e0e"/>
<circle cx="147.2" cy="126.7" r=".51" fill="none" stroke="#0e0e0e" stroke-width=".13"/>
<circle cx="147.2" cy="121.7" r=".51" fill="#0e0e0e"/>
<circle cx="147.2" cy="121.7" r=".51" fill="none" stroke="#0e0e0e" stroke-width=".13"/>
<circle cx="147.2" cy="106.5" r=".51" fill="#0e0e0e"/>
<circle cx="147.2" cy="106.5" r=".51" fill="none" stroke="#0e0e0e" stroke-width=".13"/>
<circle cx="147.2" cy="103.9" r=".51" fill="#0e0e0e"/>
<circle cx="147.2" cy="103.9" r=".51" fill="none" stroke="#0e0e0e" stroke-width=".13"/>
<circle cx="147.2" cy="91.3" r=".51" fill="#0e0e0e"/>
<circle cx="147.2" cy="91.3" r=".51" fill="none" stroke="#0e0e0e" stroke-width=".13"/>
<path d="M132 126.7h15.2" fill="none" stroke="#0e0e0e" stroke-width=".25"/>
<circle cx="147.2" cy="126.7" r=".51" fill="#0e0e0e"/>
<circle cx="147.2" cy="126.7" r=".51" fill="none" stroke="#0e0e0e" stroke-width=".13"/>
<path d="M132 121.7h15.2" fill="none" stroke="#0e0e0e" stroke-width=".25"/>
<circle cx="147.2" cy="121.7" r=".51" fill="#0e0e0e"/>
<circle cx="147.2" cy="121.7" r=".51" fill="none" stroke="#0e0e0e" stroke-width=".13"/>
<path d="M99 126.7v17.8" fill="none" stroke="#0e0e0e" stroke-width=".25"/>
<circle cx="99" cy="126.7" r=".51" fill="#0e0e0e"/>
<circle cx="99" cy="126.7" r=".51" fill="none" stroke="#0e0e0e" stroke-width=".13"/>
<circle cx="99" cy="141.9" r=".51" fill="#0e0e0e"/>
<circle cx="99" cy="141.9" r=".51" fill="none" stroke="#0e0e0e" stroke-width=".13"/>
<path d="M132 119.1h12.7M132 124.2h12.7M147.2 141.9h27.9" fill="none" stroke="#0e0e0e" stroke-width=".25"/>
<circle cx="175.1" cy="142" r=".51" fill="#0e0e0e"/>
<circle cx="175.1" cy="142" r=".51" fill="none" stroke="#0e0e0e" stroke-width=".13"/>
<circle cx="147.2" cy="141.9" r=".51" fill="#0e0e0e"/>
<circle cx="147.2" cy="141.9" r=".51" fill="none" stroke="#0e0e0e" stroke-width=".13"/>
<text font-size="5.5" fill="#0e0e0e" x="111.7" y="69.8">To/From Motherboard</text>
<text font-size="4.1" x="195.2" y="169">Nixie Valve Clock Power Supply Daughterboard.PrjPcb</text>
<g font-size="2.3">
<text x="35.6" y="3.3">1</text>
<text x="108.4" y="3.3">2</text>
<text x="181.5" y="3.3">3</text>
<text x="254.3" y="3.3">4</text>
<text x="1.7" y="24.8">A</text>
<text x="288.5" y="24.8">A</text>
<text x="1.9" y="73">B</text>
<text x="288.6" y="73">B</text>
<text x="108.6" y="83.1">5</text>
<text x="108.7" y="80.6">3</text>
<text x="108.8" y="78.1">1</text>
<text x="113.4" y="79.3">1</text>
<text x="113.4" y="81.9">3</text>
<text x="124" y="81.9">4</text>
<text x="124.1" y="79.3">2</text>
<text x="128.9" y="78.1">2</text>
<text x="128.9" y="80.6">4</text>
<text x="128.9" y="83.1">6</text>
<text x="184.7" y="83.1">5</text>
<text x="184.8" y="80.6">3</text>
<text x="184.9" y="78.1">1</text>
<text x="189.6" y="79.3">1</text>
<text x="189.6" y="81.9">3</text>
<text x="200.1" y="81.9">4</text>
<text x="200.2" y="79.3">2</text>
<text x="205.1" y="78.1">2</text>
<text x="205.1" y="80.6">4</text>
<text x="205.1" y="83.1">6</text>
<text x="108.6" y="85.7">7</text>
<text x="108.6" y="88.2">9</text>
<text x="113.4" y="84.4">5</text>
<text x="113.4" y="86.9">7</text>
<text x="113.4" y="89.5">9</text>
<text x="122.9" y="89.5">10</text>
<text x="124" y="84.4">6</text>
<text x="124.1" y="86.9">8</text>
<text x="128.9" y="85.7">8</text>
<text x="128.9" y="88.2">10</text>
<text x="184.7" y="85.7">7</text>
<text x="184.7" y="88.2">9</text>
<text x="189.6" y="84.4">5</text>
<text x="189.6" y="86.9">7</text>
<text x="189.6" y="89.5">9</text>
<text x="199" y="89.5">10</text>
<text x="200.1" y="84.4">6</text>
<text x="200.2" y="86.9">8</text>
<text x="205.1" y="85.7">8</text>
<text x="205.1" y="88.2">10</text>
<text x="107.5" y="93.3">13</text>
<text x="107.5" y="95.8">15</text>
<text x="107.6" y="90.7">11</text>
<text x="113.4" y="92">11</text>
<text x="113.4" y="94.5">13</text>
<text x="122.9" y="92">12</text>
<text x="122.9" y="94.5">14</text>
<text x="128.9" y="90.7">12</text>
<text x="128.9" y="93.3">14</text>
<text x="128.9" y="95.8">16</text>
<text x="183.6" y="93.3">13</text>
<text x="183.6" y="95.8">15</text>
<text x="183.7" y="90.7">11</text>
<text x="189.6" y="92">11</text>
<text x="189.6" y="94.5">13</text>
<text x="199" y="92">12</text>
<text x="199" y="94.5">14</text>
<text x="205.1" y="90.7">12</text>
<text x="205.1" y="93.3">14</text>
<text x="205.1" y="95.8">16</text>
<text x="107.4" y="98.3">17</text>
<text x="107.4" y="100.9">19</text>
<text x="113.4" y="97.1">15</text>
<text x="113.4" y="99.6">17</text>
<text x="122.9" y="97.1">16</text>
<text x="122.9" y="99.6">18</text>
<text x="128.9" y="98.3">18</text>
<text x="128.9" y="100.9">20</text>
<text x="183.6" y="98.3">17</text>
<text x="183.6" y="100.9">19</text>
<text x="189.6" y="97.1">15</text>
<text x="189.6" y="99.6">17</text>
<text x="199" y="97.1">16</text>
<text x="199" y="99.6">18</text>
<text x="205.1" y="98.3">18</text>
<text x="205.1" y="100.9">20</text>
<text x="107.5" y="106">23</text>
<text x="107.6" y="103.4">21</text>
<text x="113.4" y="102.2">19</text>
<text x="113.4" y="104.7">21</text>
<text x="113.4" y="107.2">23</text>
<text x="122.9" y="102.2">20</text>
<text x="122.9" y="104.7">22</text>
<text x="122.9" y="107.2">24</text>
<text x="128.9" y="103.4">22</text>
<text x="128.9" y="106">24</text>
<text x="183.6" y="106">23</text>
<text x="183.7" y="103.4">21</text>
<text x="189.6" y="102.2">19</text>
<text x="189.6" y="104.7">21</text>
<text x="189.6" y="107.2">23</text>
<text x="199" y="102.2">20</text>
<text x="199" y="104.7">22</text>
<text x="199" y="107.2">24</text>
<text x="205.1" y="103.4">22</text>
<text x="205.1" y="106">24</text>
<text x="107.4" y="111">27</text>
<text x="107.4" y="113.6">29</text>
<text x="107.5" y="108.5">25</text>
<text x="113.4" y="109.8">25</text>
<text x="113.4" y="112.3">27</text>
<text x="122.9" y="109.8">26</text>
<text x="122.9" y="112.3">28</text>
<text x="128.9" y="108.5">26</text>
<text x="128.9" y="111">28</text>
<text x="128.9" y="113.6">30</text>
<text x="183.6" y="111">27</text>
<text x="183.6" y="113.6">29</text>
<text x="183.6" y="108.5">25</text>
<text x="189.6" y="109.8">25</text>
<text x="189.6" y="112.3">27</text>
<text x="199" y="109.8">26</text>
<text x="199" y="112.3">28</text>
<text x="205.1" y="108.5">26</text>
<text x="205.1" y="111">28</text>
<text x="205.1" y="113.6">30</text>
<text x="107.5" y="118.6">33</text>
<text x="107.6" y="116.1">31</text>
<text x="113.4" y="114.8">29</text>
<text x="113.4" y="117.4">31</text>
<text x="113.4" y="119.9">33</text>
<text x="122.9" y="114.8">30</text>
<text x="122.9" y="117.4">32</text>
<text x="122.9" y="119.9">34</text>
<text x="128.9" y="116.1">32</text>
<text x="128.9" y="118.6">34</text>
<text x="183.6" y="118.6">33</text>
<text x="183.7" y="116.1">31</text>
<text x="189.6" y="114.8">29</text>
<text x="189.6" y="117.4">31</text>
<text x="189.6" y="119.9">33</text>
<text x="199" y="114.8">30</text>
<text x="199" y="117.4">32</text>
<text x="199" y="119.9">34</text>
<text x="205.1" y="116.1">32</text>
<text x="205.1" y="118.6">34</text>
<text x="1.8" y="121.2">C</text>
<text x="107.4" y="123.7">37</text>
<text x="107.5" y="121.2">35</text>
<text x="113.4" y="122.4">35</text>
<text x="113.4" y="125">37</text>
<text x="122.9" y="122.4">36</text>
<text x="122.9" y="125">38</text>
<text x="128.9" y="121.2">36</text>
<text x="128.9" y="123.7">38</text>
<text x="183.6" y="123.7">37</text>
<text x="183.6" y="121.2">35</text>
<text x="189.6" y="122.4">35</text>
<text x="189.6" y="125">37</text>
<text x="199" y="122.4">36</text>
<text x="199" y="125">38</text>
<text x="205.1" y="121.2">36</text>
<text x="205.1" y="123.7">38</text>
<text x="288.5" y="121.2">C</text>
<text x="107.4" y="126.2">39</text>
<text x="113.4" y="127.5">39</text>
<text x="122.9" y="127.5">40</text>
<text x="128.9" y="126.2">40</text>
<text x="183.6" y="126.2">39</text>
<text x="189.6" y="127.5">39</text>
<text x="199" y="127.5">40</text>
<text x="205.1" y="126.2">40</text>
<text x="186.3" y="165">Project:</text>
<text x="1.8" y="169.3">D</text>
<text x="288.5" y="169.3">D</text>
<text x="185.8" y="174.9">Designer:</text>
<text x="186.3" y="185.8">Filename: Nixie Valve Clock Power Supply Daughterboard.SchDoc</text>
<text x="252.3" y="180.7">Sheet 1</text>
<text x="265.5" y="180.7">of 3</text>
<text x="35.6" y="190.9">1</text>
<text x="108.4" y="190.9">2</text>
<text x="181.5" y="190.9">3</text>
<text x="254.3" y="190.9">4</text>
</g>
<g font-size="2.3" fill="#0e0e0e">
<text x="132" y="40">POWER</text>
<text x="132" y="42.6">POWER.SchDoc</text>
<text x="111.7" y="75.5">J1</text>
<text x="187.8" y="75.5">J2</text>
<text x="111.7" y="131.3">FTS-120-X-X-DV</text>
<text x="187.8" y="131.3">FTS-120-X-X-DV</text>
</g>
<g font-size="2.3" fill="#262626">
<text x="137" y="48.9">!HV_SHDN</text>
<text x="152.5" y="48.9">FAULT</text>
<text x="86.3" y="79.3">+HV</text>
<text x="152.8" y="79.3">+HV</text>
<text x="84.5" y="94.5">+100V</text>
<text x="152.8" y="94.5">+100V</text>
<text x="85.8" y="109.8">+3V3</text>
<text x="152.8" y="109.8">+3V3</text>
<text x="86.3" y="118.6">!HV_SHDN</text>
<text x="133.2" y="118.6">!HV_SHDN</text>
<text x="86.3" y="123.7">FAULT</text>
<text x="137.3" y="123.7">FAULT</text>
<text x="96.5" y="151.6">GND</text>
</g>
</svg>
